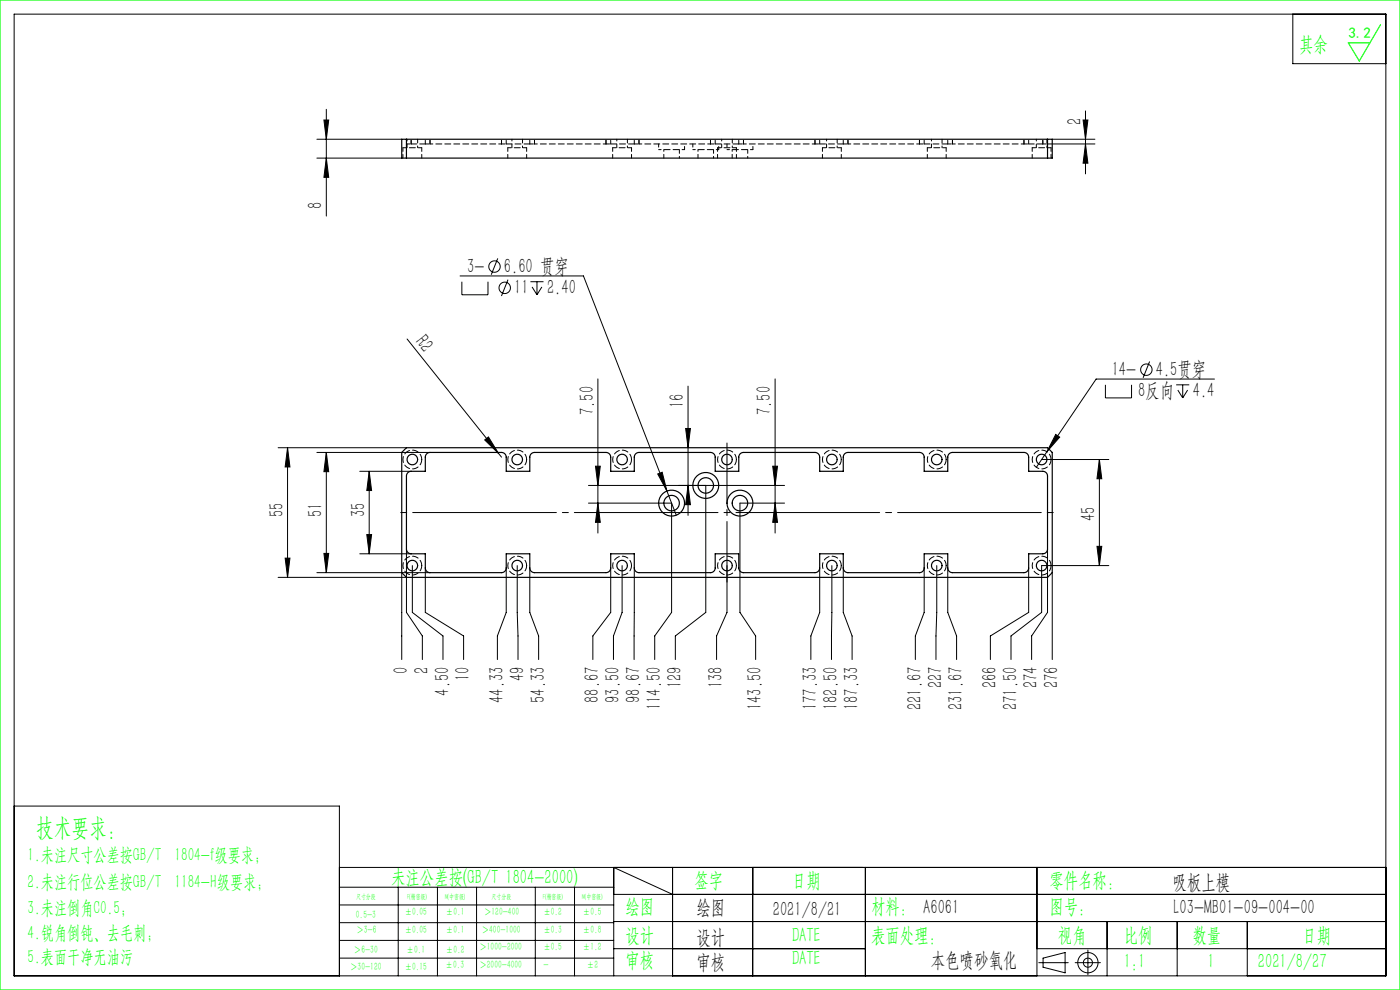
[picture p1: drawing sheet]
<svg xmlns="http://www.w3.org/2000/svg" width="297mm" height="210mm" viewBox="0 0 297 210" stroke-linecap="round" stroke-linejoin="round" font-family="sans-serif">
<g fill="none" stroke="#000" stroke-width=".21">
<path d="M3 3h291v204h-291zM274.3 3v10.5h19.7M67.2 33.5h18M67.2 29.5h18M68.7 25.5h1l-.5 4zM69.2 33.5l.5 4.1h-1zM69.2 23.2v22.6M222.2 30.5h10.1M223.2 29.5h9.1M229.8 25.5h1l-.5 4zM230.3 30.5l.5 4.1h-1zM230.3 23.5v13.4"/>
<path d="M97.6 58.5h26.2l19.7 50.8M98 59.8v2.7h5.5v-2.7M105.6 54.8l-1.4 3.5M107.8 59.3l-1.4 3.5M112.5 59.8h2.8M113.9 59.8v2.7M86.4 71.9l20 25.1M112.9 60.9l1 1.6M115 60.9l-1.1 1.6M243.9 76.7l-1.4 3.4M59 95h27.2M61 95l.5 4.1h-1z"/>
<path d="M61 95v27.5M67.2 96h24M69.2 96l.5 4.1h-1zM69.2 96v25.5M76.3 100h10.9M78.3 100l.5 4.1h-1zM78.3 100v17.5M102.8 93.3l.8-.6 2.2 3.5zM126.3 98.9h1l-.5 4.1zM126.8 80.4v32.7M145.5 90.9h1l-.5 4.1zM146 81.9v27.4"/>
<path d="M163.9 98.9h1l-.5 4.1zM164.4 80.4v32.7M221 97.5h14.2M222.1 95.8l-2.2 3.3M224 92.2l.8 .5-2.7 3.1zM233.2 97.5v22.5M233.2 97.5l.5 4.1h-1zM234.5 81.6v2.8h5.5v-2.8M249.5 81.6h2.8M249.9 82.7l1 1.7M250.9 81.6v2.8M251.9 82.7l-1 1.7"/>
<path d="M257.6 80.4h-25.1l-10.4 15.4M60.5 118.4h1l-.5 4.1zM68.7 117.4h1l-.5 4.1zM76.3 117.5h10.9M77.8 113.4h1l-.5 4.1zM86.2 116.5v13.4l3.4 5v5M87.5 120v9.9l6.5 5v5M109.7 120l.2 19.9M124.8 106.7h17.7v23.2l-3.6 5v5M126.8 106.7l.5 4.1h-1zM132 120v9.9l-1.9 5v5M139.5 100.5l1-.3 1 4z"/>
<path d="M146 103l.5 4.1h-1zM149.7 103v26.9l-6.4 5v5M154.2 120v9.9l-2.2 5v5M164.4 106.7l.5 4.1h-1zM166.4 106.7h-9.4v23.2l3.3 5v5M166.4 103h-41.6M176.5 120l-.1 19.9M198.7 120l-.1 19.9M222.2 116.5v13.4l-3.3 5v5M232.7 115.9h1l-.5 4.1zM235.2 120h-14.2v9.9l-6.5 5v5M59 122.5h27.2"/>
<path d="M67.2 121.5h24M85.2 121.5v18.4M90.2 120.5v9.4l8.1 5v5M107.4 120.5v9.4l-1.9 5v5M112.4 120.5v9.4l1.9 5v5M129.6 120.5v9.4l-3.8 5v5M134.6 120.5l-.1 19.4M173.9 120.5v9.4l-1.9 5v5M178.9 120.5v9.4l1.9 5v5M196.1 120.5v9.4l-1.9 5v5M201.1 120.5v9.4l1.8 5v5M218.2 120.5v9.4l-8.1 5v5"/>
<path d="M223.2 121.5v18.4M3 171h69v36M72 184h222M72 188.2h58.2M72 192h58.2M72 195.7h58.2M72 199.5h58.2M84.5 188.2v18.8M92.8 188.2v18.8M101.1 188.2v18.8M113.6 188.2v18.8M121.9 188.2v18.8"/>
<path d="M130.2 189.7h163.8M130.2 195.5h163.8M142.7 189.7l-12.5-5.7v23M142.7 184v23M159.7 184v23M183.6 184v23M220 184v23M234.9 195.5v11.5M249.7 195.5v11.5M264.6 195.5v11.5M72 203.2h58.2M130.2 201.2h53.4"/>
<path d="M220 201.2h74M220.4 204.2h6.2M221.3 203.2l4.7-1.1v4.3l-4.7-1.2zM228.1 204.2h5.3M230.8 201.5v5.3"/>
<circle cx="104.9" cy="56.5" r="1.21"/>
<circle cx="107.1" cy="61.1" r="1.21"/>
<circle cx="243.2" cy="78.4" r="1.21"/>
<circle cx="230.8" cy="204.2" r="2.15"/>
<circle cx="230.8" cy="204.2" r=".96"/>
</g>
<path d="M224.2 108.7h-140" fill="none" stroke="#000" stroke-width=".21" stroke-dasharray="30.5 1.3 1.3 1.3" stroke-dashoffset="-3.3"/>
<path d="M154.2 94v29.5" fill="none" stroke="#000" stroke-width=".21" stroke-dasharray="30.5 1.3 1.3 1.3" stroke-dashoffset="17.6"/>
<path d="M0 0h297v210h-297zM292.9 5.2l-4.5 7.7-2.4-3.8h4.6" fill="none" stroke="#0f0" stroke-width=".25"/>
<g fill="#000">
<path d="M102.8 93.3l.8-.6 2.2 3.5z"/>
<path d="M69.2 33.5l.5 4.1h-1zM68.7 25.5h1l-.5 4zM60.5 118.4h1l-.5 4.1zM61 95l.5 4.1h-1zM146 103l.5 4.1h-1zM145.5 90.9h1l-.5 4.1zM126.8 106.7l.5 4.1h-1zM126.3 98.9h1l-.5 4.1z"/>
<path d="M229.8 25.5h1l-.5 4zM230.3 30.5l.5 4.1h-1zM78.3 100l.5 4.1h-1zM77.8 113.4h1l-.5 4.1zM69.2 96l.5 4.1h-1zM68.7 117.4h1l-.5 4.1zM233.2 97.5l.5 4.1h-1zM232.7 115.9h1l-.5 4.1zM163.9 98.9h1l-.5 4.1zM164.4 106.7l.5 4.1h-1z"/>
<path d="M224 92.2l-1.9 3.6 2.7-3.1zM139.5 100.5l2 3.7-1-4z"/>
</g>
<g fill="none" stroke="#000" stroke-width=".25">
<path d="M85.2 29.5h138v4h-138zM86.2 29.5v4M222.2 29.5v4M86.2 95h136l1 1v25.5l-1 1h-136l-1-1v-25.5zM86.5 100.3l.7-.3h3v-3a1 1 0 0 1 1-1h15.2a1 1 0 0 1 1 1v3h5v-3a1 1 0 0 1 1-1h15.2a1 1 0 0 1 1 1v3h5v-3a1 1 0 0 1 1-1h15.1a1 1 0 0 1 1 1v3h5v-3a1 1 0 0 1 1-1h15.2a1 1 0 0 1 1 1v3h5v-3a1 1 0 0 1 1-1h15.2a1 1 0 0 1 1 1v3h5v-3a1 1 0 0 1 1-1h15.1a1 1 0 0 1 1 1v3h3a1 1 0 0 1 1 1v15.5a1 1 0 0 1-1 1h-3v3a1 1 0 0 1-1 1h-15.1a1 1 0 0 1-1-1v-3h-5v3a1 1 0 0 1-1 1h-15.2a1 1 0 0 1-1-1v-3h-5v3a1 1 0 0 1-1 1h-15.2a1 1 0 0 1-1-1v-3h-5v3a1 1 0 0 1-1 1h-15.1a1 1 0 0 1-1-1v-3h-5v3a1 1 0 0 1-1 1h-15.2a1 1 0 0 1-1-1v-3h-5v3a1 1 0 0 1-1 1h-15.2a1 1 0 0 1-1-1v-3h-3a1 1 0 0 1-1-1v-15.5z"/>
<circle cx="87.5" cy="97.5" r="1.12"/>
<circle cx="109.7" cy="97.5" r="1.12"/>
<circle cx="132" cy="97.5" r="1.12"/>
<circle cx="154.2" cy="97.5" r="1.12"/>
<circle cx="176.5" cy="97.5" r="1.12"/>
<circle cx="198.7" cy="97.5" r="1.12"/>
<circle cx="221" cy="97.5" r="1.12"/>
<circle cx="87.5" cy="120" r="1.12"/>
<circle cx="109.7" cy="120" r="1.12"/>
<circle cx="132" cy="120" r="1.13"/>
<circle cx="142.5" cy="106.7" r="1.65"/>
<circle cx="142.5" cy="106.7" r="2.75"/>
<circle cx="149.7" cy="103" r="2.75"/>
<circle cx="149.7" cy="103" r="1.65"/>
<circle cx="154.2" cy="120" r="1.13"/>
<circle cx="157" cy="106.7" r="1.65"/>
<circle cx="157" cy="106.7" r="2.75"/>
<circle cx="176.5" cy="120" r="1.13"/>
<circle cx="198.7" cy="120" r="1.13"/>
<circle cx="221" cy="120" r="1.13"/>
</g>
<g fill="none" stroke="#000" stroke-width=".21" stroke-dasharray="1.3 .6" stroke-dashoffset=".5">
<path d="M85.5 31.3v2.2M86.2 30.5h1M87.2 30.5v-1M89.5 31.3h-4M89.5 33.5v-2.2M90.2 30.5v-1M90.2 30.5h1M91.2 30.5v-1M106.4 30.5v-1M106.4 30.5h1M107.4 30.5v-1M107.7 31.3v2.2"/>
<path d="M111.7 31.3h-4M111.7 33.5v-2.2M112.4 30.5v-1M112.4 30.5h1M113.4 30.5v-1M128.6 30.5v-1M128.6 30.5h1M129.6 30.5v-1M130 31.3v2.2M134 31.3h-4M134 33.5v-2.2M134.6 30.5v-1"/>
<path d="M134.6 30.5h1M135.6 30.5v-1M150.7 30.5v-1M150.7 30.5h1M151.7 30.5v-1M152.2 31.3v2.2M156.2 31.3h-4M156.2 33.5v-2.2M156.7 30.5v-1M156.7 30.5h1M157.7 30.5v-1M172.9 30.5v-1"/>
<path d="M172.9 30.5h1M173.9 30.5v-1M174.5 31.3v2.2M178.5 31.3h-4M178.5 33.5v-2.2M178.9 30.5v-1M178.9 30.5h1M179.9 30.5v-1M195.1 30.5v-1M195.1 30.5h1M196.1 30.5v-1M196.7 31.3v2.2"/>
<path d="M200.7 31.3h-4M200.7 33.5v-2.2M201.1 30.5v-1M201.1 30.5h1M202.1 30.5v-1M217.2 30.5v-1M217.2 30.5h1M218.2 30.5v-1M219 31.3v2.2M221.2 30.5v-1M221.2 30.5h1M223 31.3h-4"/>
<path d="M223 33.5v-2.2"/>
</g>
<path d="M91.2 30.5h15.2M113.4 30.5h15.2M135.6 30.5h15.1M139.7 31.7h5.5M147 31.7h5.5M154.2 31.7h5.5M157.7 30.5h15.2M179.9 30.5h15.2M202.1 30.5h15.1" fill="none" stroke="#000" stroke-width=".21" stroke-dasharray="1.3 .6" stroke-dashoffset=".7"/>
<g fill="none" stroke="#000" stroke-width=".21" stroke-dasharray="1.3 .6" stroke-dashoffset=".1">
<path d="M87.2 30.5h3M218.2 30.5h3M89.5 97.5a2 2 0 0 1-2.9 1.8 2 2 0 0 1-.4-3.4 2 2 0 0 1 3.2 1.1l.1 .5M111.7 97.5a2 2 0 0 1-2.8 1.8 2 2 0 0 1-.4-3.4 2 2 0 0 1 3.2 1.1v.5M134 97.5a2 2 0 0 1-2.9 1.8 2 2 0 0 1-.4-3.4 2 2 0 0 1 3.2 1.1l.1 .5M156.2 97.5a2 2 0 0 1-2.8 1.8 2 2 0 0 1-.4-3.4 2 2 0 0 1 3.2 1.1v.5M178.5 97.5a2 2 0 0 1-2.9 1.8 2 2 0 0 1-.4-3.4 2 2 0 0 1 3.2 1.1l.1 .5M200.7 97.5a2 2 0 0 1-2.8 1.8 2 2 0 0 1-.4-3.4 2 2 0 0 1 3.2 1.1v.5M223 97.5a2 2 0 0 1-2.9 1.8 2 2 0 0 1-.4-3.4 2 2 0 0 1 3.2 1.1l.1 .5M89.5 120a2 2 0 0 1-2.9 1.8 2 2 0 0 1-.4-3.4 2 2 0 0 1 3.2 1.1l.1 .5M111.7 120a2 2 0 0 1-2.8 1.8 2 2 0 0 1-.4-3.4 2 2 0 0 1 3.2 1.1v.5M134 120a2 2 0 0 1-2.9 1.8 2 2 0 0 1-.4-3.4 2 2 0 0 1 3.2 1.1l.1 .5"/>
<path d="M156.2 120a2 2 0 0 1-2.8 1.8 2 2 0 0 1-.4-3.4 2 2 0 0 1 3.2 1.1v.5M178.5 120a2 2 0 0 1-2.9 1.8 2 2 0 0 1-.4-3.4 2 2 0 0 1 3.2 1.1l.1 .5M200.7 120a2 2 0 0 1-2.8 1.8 2 2 0 0 1-.4-3.4 2 2 0 0 1 3.2 1.1v.5M223 120a2 2 0 0 1-2.9 1.8 2 2 0 0 1-.4-3.4 2 2 0 0 1 3.2 1.1l.1 .5"/>
</g>
<path d="M107.4 30.5h5M129.6 30.5h5M151.7 30.5h5M173.9 30.5h5M196.1 30.5h5" fill="none" stroke="#000" stroke-width=".21" stroke-dasharray="1.3 .6"/>
<g fill="none" stroke="#000" stroke-width=".21" stroke-dasharray="1.3 .6" stroke-dashoffset=".9">
<path d="M86.4 29.5v1.8M88.6 31.3v-1.8M108.6 29.5v1.8M110.9 31.3v-1.8M130.9 29.5v1.8M133.1 31.3v-1.8M140.8 31.7v1.8M144.1 33.5v-1.8M148.1 31.7v1.8M151.4 33.5v-1.8M153.1 29.5v1.8M155.3 31.7v1.8"/>
<path d="M155.4 31.3v-1.8M158.6 33.5v-1.8M175.4 29.5v1.8M177.6 31.3v-1.8M197.6 29.5v1.8M199.9 31.3v-1.8M219.9 29.5v1.8M222.1 31.3v-1.8"/>
</g>
<path d="M139.7 30.5v1.2M145.2 31.7v-1.2M147 30.5v1.2M152.5 31.7v-1.2M154.2 30.5v1.2M159.7 31.7v-1.2" fill="none" stroke="#000" stroke-width=".21" stroke-dasharray="1.3 .6" stroke-dashoffset=".6"/>
<text font-size="5.4" fill="#0f0" x="7.7" y="177.2">技术要求：</text>
<g font-size="4.4" fill="#0f0">
<text x="275.6" y="10.8">其余</text>
<text x="83" y="187.5">未注公差按(GB/T 1804-2000)</text>
<text x="147.3" y="188">签字</text>
<text x="168" y="188">日期</text>
<text x="222.6" y="188">零件名称：</text>
<text x="132.7" y="193.6">绘图</text>
<text x="184.8" y="193.6">材料： A6061</text>
<text x="222.6" y="193.6">图号：</text>
<text x="132.7" y="199.8">设计</text>
<text x="168" y="199.8">DATE</text>
<text x="184.8" y="199.8">表面处理：</text>
<text x="224.4" y="199.8">视角</text>
<text x="238.4" y="199.8">比例</text>
<text x="253" y="199.8">数量</text>
<text x="276.3" y="199.8">日期</text>
<text x="132.7" y="205.1">审核</text>
<text x="168" y="204.6">DATE</text>
<text x="238.4" y="205.3">1:1</text>
<text x="256.2" y="205.3">1</text>
<text x="266.9" y="205.3">2021/8/27</text>
</g>
<g font-size="4.4">
<text x="229.4" y="26.6" transform="rotate(-90 229.4 26.6)">2</text>
<text x="68.4" y="44.3" transform="rotate(-90 68.4 44.3)">8</text>
<text x="99.1" y="57.9">3-</text>
<text x="106.9" y="57.9">6.60 贯穿</text>
<text x="109.1" y="62.4">11</text>
<text x="116" y="62.4">2.40</text>
<text x="88" y="72.6" transform="rotate(51 88 72.6)">R2</text>
<text x="235.8" y="79.7">14-</text>
<text x="245.2" y="79.7">4.5贯穿</text>
<text x="126" y="88" transform="rotate(-90 126 88)">7.50</text>
<text x="145.1" y="86.5" transform="rotate(-90 145.1 86.5)">16</text>
<text x="163.6" y="88" transform="rotate(-90 163.6 88)">7.50</text>
<text x="241.5" y="84.2">8反向</text>
<text x="253" y="84.2">4.4</text>
<text x="60.1" y="109.7" transform="rotate(-90 60.1 109.7)">55</text>
<text x="68.4" y="109.7" transform="rotate(-90 68.4 109.7)">51</text>
<text x="77.4" y="109.7" transform="rotate(-90 77.4 109.7)">35</text>
<text x="232.4" y="110.5" transform="rotate(-90 232.4 110.5)">45</text>
<text x="86.5" y="143" transform="rotate(-90 86.5 143)">0</text>
<text x="90.9" y="143" transform="rotate(-90 90.9 143)">2</text>
<text x="95.3" y="147.6" transform="rotate(-90 95.3 147.6)">4.50</text>
<text x="99.6" y="144.5" transform="rotate(-90 99.6 144.5)">10</text>
<text x="106.8" y="149.1" transform="rotate(-90 106.8 149.1)">44.33</text>
<text x="111.2" y="144.5" transform="rotate(-90 111.2 144.5)">49</text>
<text x="115.5" y="149.1" transform="rotate(-90 115.5 149.1)">54.33</text>
<text x="127" y="149.1" transform="rotate(-90 127 149.1)">88.67</text>
<text x="131.4" y="149.1" transform="rotate(-90 131.4 149.1)">93.50</text>
<text x="135.8" y="149.1" transform="rotate(-90 135.8 149.1)">98.67</text>
<text x="144.5" y="146" transform="rotate(-90 144.5 146)">129</text>
<text x="153.3" y="146" transform="rotate(-90 153.3 146)">138</text>
<text x="199.8" y="146" transform="rotate(-90 199.8 146)">227</text>
<text x="211.4" y="146" transform="rotate(-90 211.4 146)">266</text>
<text x="220.1" y="146" transform="rotate(-90 220.1 146)">274</text>
<text x="224.5" y="146" transform="rotate(-90 224.5 146)">276</text>
<text x="140.2" y="150.6" transform="rotate(-90 140.2 150.6)">114.50</text>
<text x="161.6" y="150.6" transform="rotate(-90 161.6 150.6)">143.50</text>
<text x="173.3" y="150.6" transform="rotate(-90 173.3 150.6)">177.33</text>
<text x="177.7" y="150.6" transform="rotate(-90 177.7 150.6)">182.50</text>
<text x="182" y="150.6" transform="rotate(-90 182 150.6)">187.33</text>
<text x="195.5" y="150.6" transform="rotate(-90 195.5 150.6)">221.67</text>
<text x="204.2" y="150.6" transform="rotate(-90 204.2 150.6)">231.67</text>
<text x="215.8" y="150.6" transform="rotate(-90 215.8 150.6)">271.50</text>
<text x="248.8" y="188.6">吸板上模</text>
<text x="147.8" y="194">绘图</text>
<text x="163.9" y="194.3">2021/8/21</text>
<text x="249" y="194">L03-MB01-09-004-00</text>
<text x="147.8" y="200.2">设计</text>
<text x="147.8" y="205.5">审核</text>
<text x="197.5" y="205">本色喷砂氧化</text>
</g>
<g font-size="4" fill="#0f0">
<text x="5.9" y="182.6">1.未注尺寸公差按GB/T 1804-f级要求；</text>
<text x="5.9" y="188.4">2.未注行位公差按GB/T 1184-H级要求；</text>
<text x="5.9" y="193.9">3.未注倒角C0.5；</text>
<text x="5.9" y="199.2">4.锐角倒钝、去毛刺；</text>
<text x="5.9" y="204.2">5.表面干净无油污</text>
</g>
<text font-size="3.2" fill="#0f0" x="286.1" y="8">3.2</text>
<g font-size="2.3" fill="#0f0">
<text x="75.5" y="194.7">0.5-3</text>
<text x="75.6" y="198">＞3-6</text>
<text x="85.9" y="194.2">±0.05</text>
<text x="85.9" y="198">±0.05</text>
<text x="94.6" y="194.2">±0.1</text>
<text x="94.6" y="198">±0.1</text>
<text x="102.2" y="198">＞400-1000</text>
<text x="102.7" y="194.2">＞120-400</text>
<text x="115.3" y="194.2">±0.2</text>
<text x="115.3" y="198">±0.3</text>
<text x="123.7" y="194.2">±0.5</text>
<text x="123.7" y="198">±0.8</text>
<text x="75.1" y="202.2">＞6-30</text>
<text x="86.3" y="202.2">±0.1</text>
<text x="94.6" y="202.2">±0.2</text>
<text x="101.7" y="201.6">＞1000-2000</text>
<text x="115.3" y="201.6">±0.5</text>
<text x="123.7" y="201.6">±1.2</text>
<text x="74.3" y="205.8">＞30-120</text>
<text x="85.9" y="205.8">±0.15</text>
<text x="94.5" y="205.4">±0.3</text>
<text x="101.7" y="205.4">＞2000-4000</text>
<text x="115.3" y="205.4">-</text>
<text x="124.5" y="205.4">±2</text>
</g>
<g font-size="1.5" fill="#0f0">
<text x="75.5" y="190.6">尺寸分段</text>
<text x="86.4" y="190.6">F(精密级)</text>
<text x="94.4" y="190.6">M(中密级)</text>
<text x="104.3" y="190.6">尺寸分段</text>
<text x="115.2" y="190.6">F(精密级)</text>
<text x="123.5" y="190.6">M(中密级)</text>
</g>
</svg>
